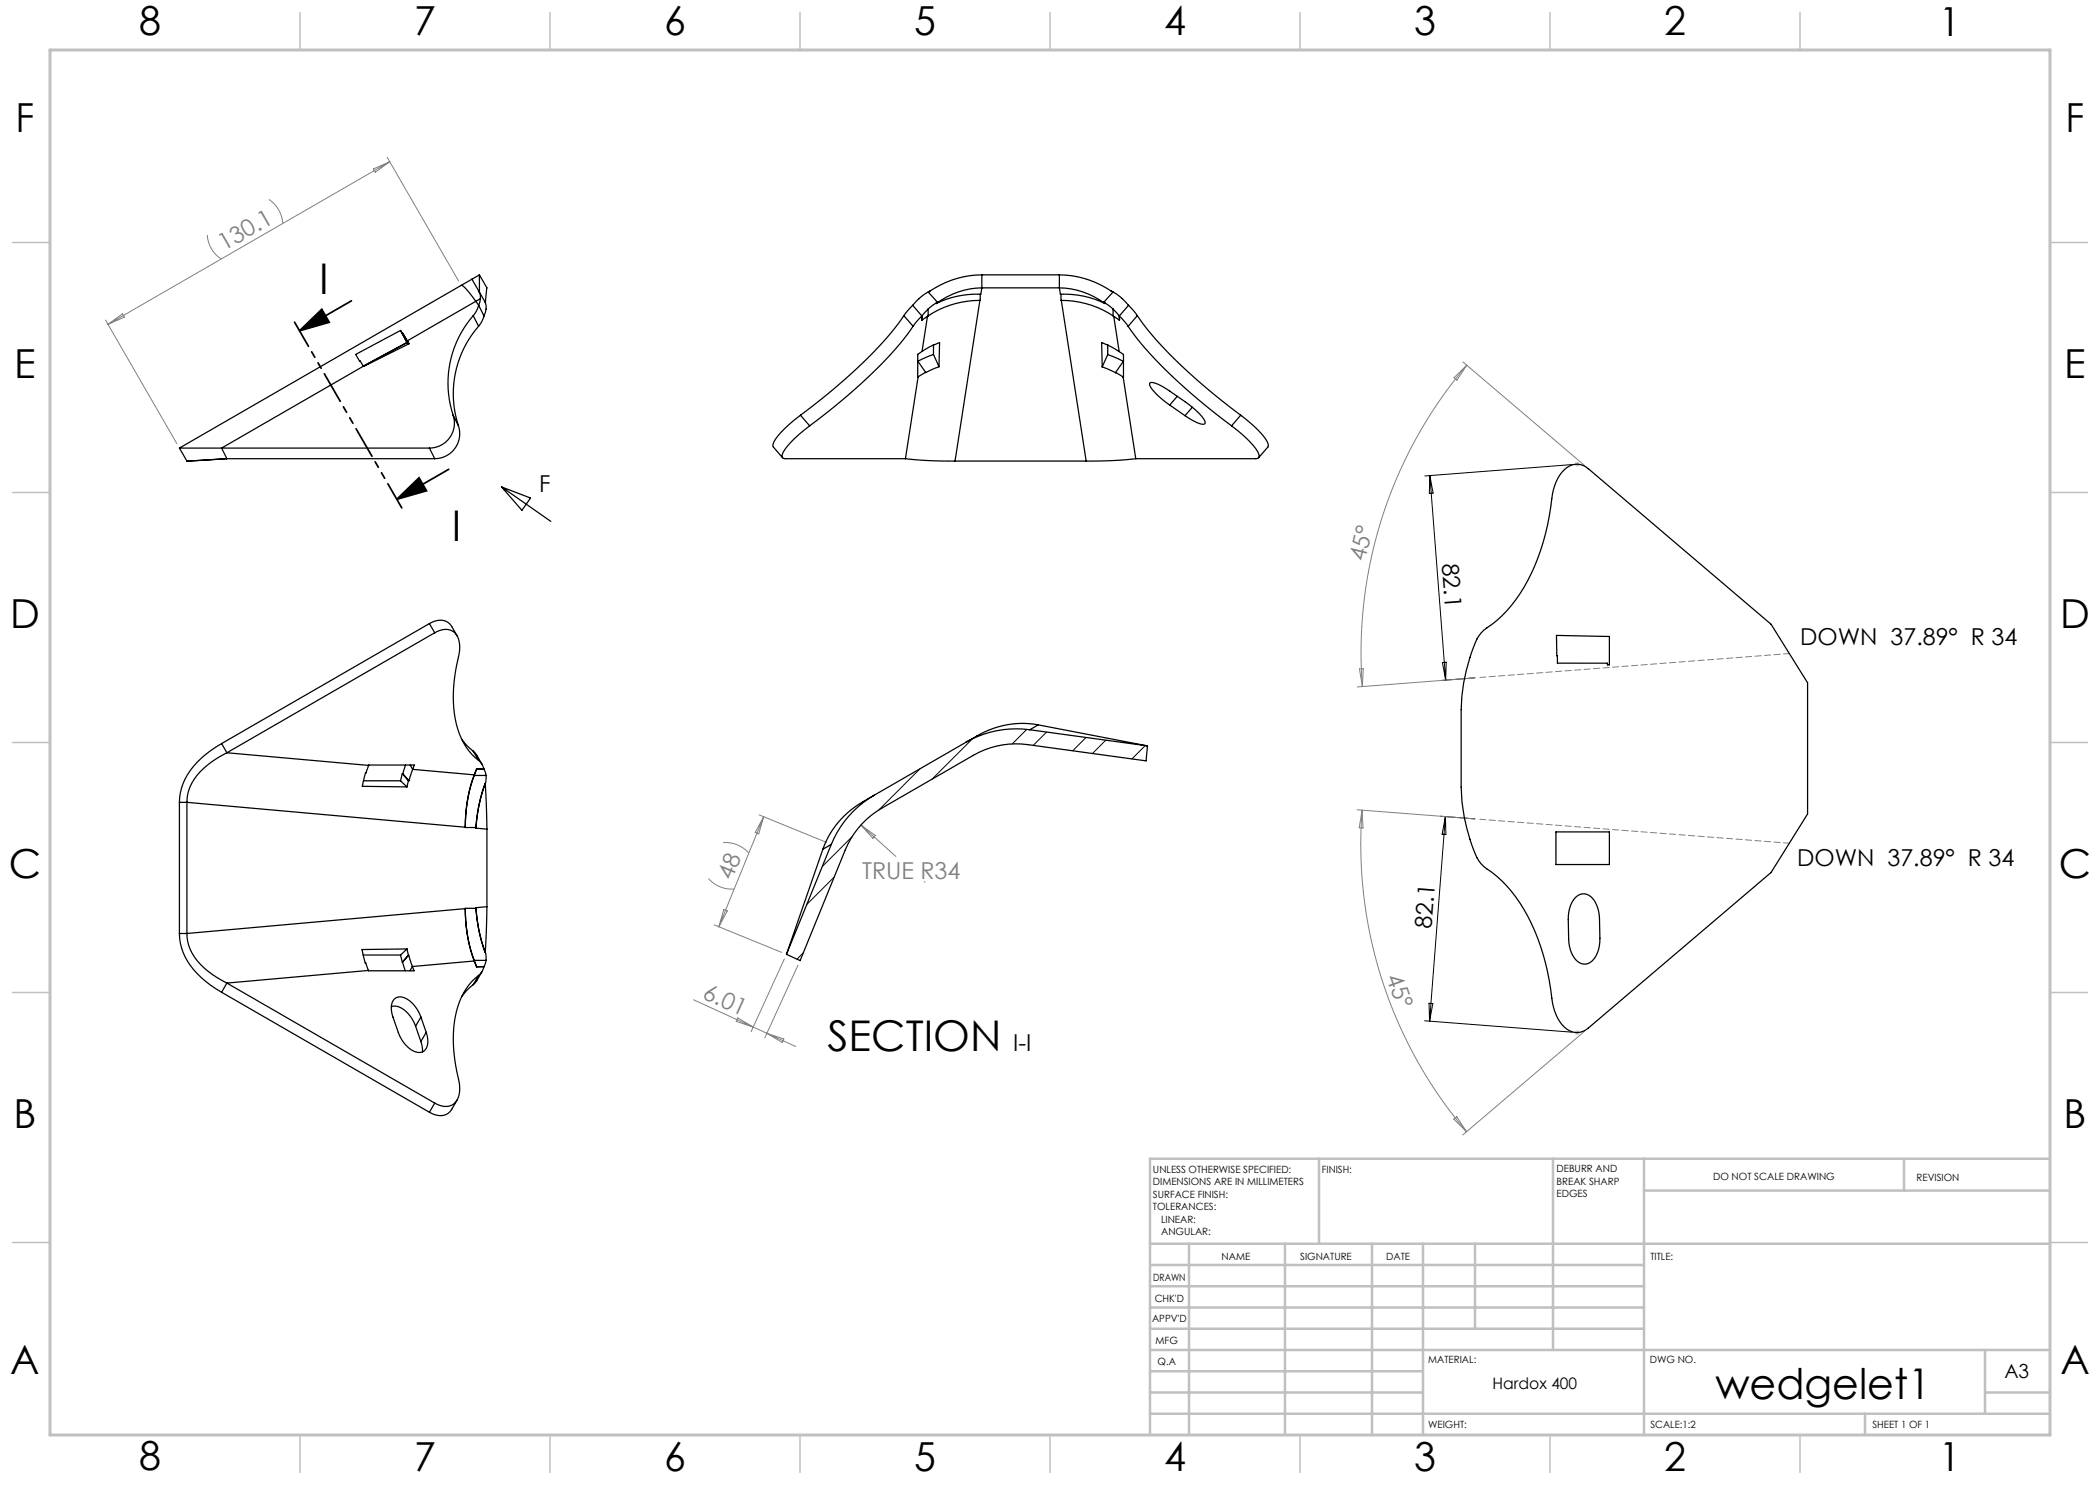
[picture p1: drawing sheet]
<svg xmlns="http://www.w3.org/2000/svg" width="420mm" height="297mm" viewBox="0 0 420 297" stroke-linecap="round" stroke-linejoin="round" font-family="sans-serif">
<path d="M59.9 66.2l4.5-4.3 1.5 2.6zM70.3 60.2l-10.4 6M79.4 99.9l4.4-4.3 1.5 2.6zM89.8 93.9l-10.4 6" fill="none" stroke="#000" stroke-width=".35"/>
<path d="M315 92.8h1M315.1 92.5l.7 .7M315.5 92.3v1M315.8 92.5l-.7 .7M315 206.5h1M315.1 206.2l.7 .7M315.5 206v1M315.8 206.2l-.7 .7M410 231.8v55.2h-187.2" fill="none" stroke="#c0c0c0" stroke-width=".2"/>
<g fill="none" stroke="#808080" stroke-width=".2">
<path d="M53.8 39.9a6.2 6.2 0 0 1 2.8 4.8M74.7 33.8l3.2-1.5-2.8 2.2zM77.4 31.5l14.3 24.7M77.9 32.3l-56.3 32.6M41.5 47a6.2 6.2 0 0 0 2.7 4.8M21.1 64l14.3 24.8M21.6 64.9l2.9-2.1 .4 .6zM290.8 75.6l2.5-2.6-1.9 3zM292.6 72.4l24.3 20.7M293.3 73a88.6 88.6 0 0 0-20.8 64.3M271.9 133.8l.7-.1-.1 3.6zM295 135.6l-23.5 1.8"/>
<path d="M141.7 175.7a6.2 6.2 0 0 0 5.1 2.1M144.6 168.5a6.2 6.2 0 0 1 5.2 2.1M151.8 163l13.5 5.5M152.7 163.3l-8.9 22M152.7 163.3l-1 3.5-.7-.3zM172.2 165l7 6.3M172.2 165l2.9 2.1-.5 .6zM184.8 176.4h.1M271.4 162l23.6 1.8M272.4 162l.2 3.6h-.8zM272.4 162a88.7 88.7 0 0 0 20.9 64.3M138.7 200l20.4 9.3"/>
<path d="M142.8 185l13.6 5.5M144.8 181.9l.7 .3-1.7 3.1zM156.9 191.8l-6.7 14.5M159.6 193l-6.6 14.6M147.6 203.6l3 1.8-3.4-1.1zM153.4 206.7l3.4 1.1-.4 .7zM316.9 206.3l-24.4 20.7M290.8 223.8l.6-.4 1.9 2.9z"/>
</g>
<g fill="none" stroke="#000" stroke-width=".25">
<path d="M92.2 57.1a4.2 4.2 0 0 1 2.1 2l.9 1.2M92.2 57.1l-56.3 32.5M94.4 55.8l1.4 2.5M95.8 58.3l.3 .8v.6M95.8 58.3l.1 .1M95.9 58.4l.3 .7a3.8 3.8 0 0 1 1 2.7l-.4 1.4M95.9 55v3.4M95.9 55l1.5 2.6-.3 2.9M95.9 55l-3.7 2.1M96.1 59.7l-.4 1.4M96.1 59.7l-.9 .6M185.7 58.3l-.2 .2a11 11 0 0 0-3 2.6"/>
<path d="M185.7 58.3l.1 .1M186.1 58.2l-.4 .1M196 58.8v1.3a18.7 18.7 0 0 0-10.4 3.1M196.4 55a18.7 18.7 0 0 0-10.7 3.4l1.8 2.1M196.4 57.6a15.7 15.7 0 0 0-9.2 3.1M196.4 57.6l-.2 1.2a18.4 18.4 0 0 0-9 1.9M196.4 57.6h15.5M196.4 55h15.5M196.4 55v2.6M211.9 55a18.7 18.7 0 0 1 10.7 3.4l-1.8 2.1M211.9 57.6a15.7 15.7 0 0 1 9.1 3.1M211.9 57.6l.2 1.2a18.4 18.4 0 0 1 8.9 1.9"/>
<path d="M211.9 55v2.6M212.2 58.8v1.3a18.7 18.7 0 0 1 10.4 3.1M222.2 58.2l.3 .1M222.5 58.3l1.6 1.1 1.6 1.7M222.5 58.3v.1M72.7 73.2l-28.4 16.4M80.1 66.1l-9 4.8 1.6 2.3M80.1 66.1l.4 .6M80.1 66.1l1.3 2.4M80.5 66.7l1.1 2.2-.2-.4M80.6 66.7l.9 1.5M80.6 66.7h-.1"/>
<path d="M80.6 66.7l1.1 2.1M81.4 68.5l-8.7 4.7M81.5 68.2l.3 .5-9.1 4.5M81.5 68.2l.3 .6M94.7 63.1a20.5 20.5 0 0 0-4.1 19.9M94.7 63.1l1 2.2M95.2 60.3l-13.7 7.9M95.2 60.3l.5 .8M95.7 65.3a20.5 20.5 0 0 0-4 19.9M95.7 61.1l-.4 1.1-.6 .9M95.7 61.1l1.1 2.1M96.8 63.2l-.4 1.1-.7 1"/>
<path d="M180.8 63.1a81.6 81.6 0 0 1-16.7 16.9l-4 3M180.8 63.1l1.8 2.2M182.5 61.1l-1.7 2M182.5 61.1l1.9 2.1M182.6 65.3a81.6 81.6 0 0 1-16.7 16.8l-4 3.1M183.5 75.3l.1 .1M183.5 72.2l1.6 2.3M183.6 75.4l-2.5 16.3M184.4 63.2l-1.8 2.1M184.4 63.2v.8M184.4 70.3l2.3-1.3v1.9M184.4 70.3l-.9 .6 .1 4.5"/>
<path d="M185.1 74.5l-1.5 .9M185.5 63.3l-1.1 7M185.6 61.8l-1.2 1.4M185.6 61.8v1.4M185.6 63.2l-1.2 .8M186.7 69l1.2-.5-.1 4.8M186.7 70.9l-3.2 1.4M186.7 70.9l1.1 2.4M187.5 60.5l-1.9 1.3M187.5 60.5l-.3 .2M187.8 73.3l-2.7 1.2M196 60.1l-5 32.1"/>
<path d="M212.3 60.1l4.9 32.1M220.4 73.4l2.7 1.1M220.8 60.5l1.8 1.3M220.8 60.5l.2 .2M221.5 69l2.3 1.3M221.5 70.9l3.2 1.4M221.5 69v1.9M221.5 70.9l-1.1 2.5M221.6 69l-1.3-.5 .1 4.9M222.6 61.8l1.3 1.4M222.6 61.8v1.4M222.6 63.2l1.3 .8"/>
<path d="M222.7 63.3l1.1 7M223.1 74.5l1.5 .9M223.8 70.3l.9 .6-.1 4.5M223.9 63.2l1.7 2.1M223.9 63.2v.8M224.6 75.4l2.6 16.3M224.7 75.3l-.1 .1M224.7 72.2l-1.6 2.3M225.6 65.3a81.6 81.6 0 0 0 16.7 16.8l4 3.1M225.7 61.1l1.8 2M225.7 61.1l-1.8 2.1M227.5 63.1a81.6 81.6 0 0 0 16.6 16.9l4 3"/>
<path d="M227.5 63.1l-1.9 2.2M235.5 79.3l-1.6 1.7M35.9 89.6h8.4M35.9 89.6l1.5 2.6 8-.5M44.3 89.6h41.6M44.3 89.6l1.1 2.1M45.4 91.7h41.5M85.9 89.6l1 2.1M90.6 83a5 5 0 0 1-4.7 6.6M90.6 83l1.1 2.2M91.7 85.2a5 5 0 0 1-4.8 6.5M100.3 97.4l9.9 6.9"/>
<path d="M100.3 97.4l5.8 2.2-1.7 2.5zM160.1 83a17.7 17.7 0 0 0-5.4 5.7l-.1 .7 1.9 2.1M160.1 83l1.8 2.2M161.9 85.2a17.7 17.7 0 0 0-5.4 5.6 .6 .6 0 0 0 0 .7 .6 .6 0 0 0 .6 .2h24M181.1 91.7l4.5 .4 5.4 .1M191 92.2h26.2M227.2 91.7l-4.6 .4-5.4 .1M233.9 81a10 10 0 0 1-4-4.2l.1-.2a6.2 6.2 0 0 1 3.9 1.6l3.1 2.1a10 10 0 0 1 4 4.2l-.1 .3a6.2 6.2 0 0 1-3.9-1.7M233.9 81l3.1 2.1M238.5 81.4l-1.5 1.7M246.3 85.2a17.7 17.7 0 0 1 5.4 5.6 .6 .6 0 0 1 .1 .7 .6 .6 0 0 1-.6 .2h-24M248.1 83a17.7 17.7 0 0 1 5.5 5.7v.7l-1.9 2.1"/>
<path d="M248.1 83l-1.8 2.2M312.9 93.9a3.4 3.4 0 0 1 4.8-.2l36.5 31.2 7.3 11.7v26.2l-7.3 11.7-36.5 31.1a3.5 3.5 0 0 1-5.3-.7l-1.2-1.9-.5-1.6a62.9 62.9 0 0 0-3.1-13.7 28.3 28.3 0 0 0-10.8-14.4 12.3 12.3 0 0 1-2.7-5 37.5 37.5 0 0 1-1.9-10.9v-15.5a32.5 32.5 0 0 1 3.6-14.8 7.5 7.5 0 0 1 2.6-2.2 30.3 30.3 0 0 0 9.7-14.8 66.2 66.2 0 0 0 2.6-12.1l.5-1.6a7.3 7.3 0 0 1 1.7-2.5zM85.9 124.7a3 3 0 0 1 4.5 .6M85.9 124.7l-41.6 24M85.9 124.7l1 1.9M86.9 126.6a3 3 0 0 1 4.6 .8l.4 1.5v1.2a36.4 36.4 0 0 0-1 12.7 13.7 13.7 0 0 0 4.8 9.3M86.9 126.6l-41.5 24M90.4 125.3l1 1.9M311.3 127.1l10.6 .2v5.7h-.4v-.4h-10zM44.3 148.7a16.4 16.4 0 0 0-8 9l-.4 2.8M44.3 148.7l1.1 1.9M45.4 150.6a14.3 14.3 0 0 0-7.7 7.5l-.3 2.4"/>
<path d="M45.4 150.6l28.3 2.5M72.7 156.2h7.4M73.7 153.1l-.6 1.5-.6 2.7 8.9 .1M73.7 153.1l9.2-.1-.4 .9M80.1 156.2l1.3 1.2M80.5 154.7l-.4 1.5M80.5 154.7l1.2 1.5M80.6 154.7l1.2 1.5M80.6 154.7h-.1M81.1 153l-.5 1.7M81.7 156.2l-.3 1.2M81.7 156.2h.1"/>
<path d="M82 153l.5 .9M82.5 153.9l-.7 2.3M82.5 153.9l12.3 1.1M92.3 147.8l1 1.3 1.4 1.1M94.7 150.2l.6 .8 1.1 1.9M94.7 150.2l1 1.9M94.8 155a29.3 29.3 0 0 0-1.7 10.4M94.8 155.1a29 29 0 0 0-1.7 10.4M94.8 155.1h2.4M95.3 153.8l-.5 1.2M95.3 153.8h1.5M95.3 153.8h.1"/>
<path d="M95.3 153.8l-.5 1.3M95.7 152.1a3.1 3.1 0 0 1 1.1 1.7M96.8 153.8v.1M96.8 153.8l.4 1.3M97.1 156.7h-.1a31.8 31.8 0 0 0-1.8 8.8M97.1 156.7a31.6 31.6 0 0 0-1.9 8.9M97.1 156.7l.3 9.1M97.2 155.1l-.1 1.7M174.8 159.1a20.1 20.1 0 0 0-8.5 9.8M174.8 159.1a20.4 20.4 0 0 0-8.7 7.5l-1.5 3.2M193.2 148.5l-18.4 10.6M206 146a20.1 20.1 0 0 0-12.8 2.5"/>
<path d="M206 146l23.5 3.2M207.6 145a17.8 17.8 0 0 0-12.2 2.2l-2.2 1.3M207.6 145l21.9 4.2M207.6 145l-1.6 1M229.5 149.2l-.3 3-23.7-3.3a17.1 17.1 0 0 0-10.8 2.2l-18.4 10.6a17.1 17.1 0 0 0-7.3 8.3l-9 22.1-2.7-1.2M35.9 160.5h1.5M35.9 160.5v26.2M37.4 160.5l55.7 4.9M37.4 160.5v26.2M93.1 165.4v.1M93.1 165.5h2.1M95.2 165.6l2.2 .2"/>
<path d="M95.2 165.5v.1M97.4 165.8v15.5M164.6 169.8l-7.3 21.1M166.3 168.9l-9 22M166.3 168.9l-1.7 .9M311.2 166.4h10.7v6.5h-10.7zM315.2 179.4a2.26 2.26 0 0 1 3.6 .7l.6 1.1 .4 1.2 .2 5.3a5.1 5.1 0 0 1-2.4 5 2.61 2.61 0 0 1-3.1-1.7l-.5-1.2-.2-1.3-.1-4.6a6.1 6.1 0 0 1 1.5-4.5zM35.9 186.7a12.3 12.3 0 0 0 5.3 9.6l3.1 2.2M35.9 186.7h1.5M37.4 186.7a9.6 9.6 0 0 0 4.1 7.5l1.8 1.2 2.1 1.2M44.3 198.5l41.6 24M45.4 196.6l-1.1 1.9"/>
<path d="M45.4 196.6l41.5 24M72.6 191h7.5M73.7 194.1l-28.3 2.5M80.1 191l.4 1.4M80.5 192.4h.1M80.5 192.4l.6 1.8M81.4 189.8l.3 1.2M81.4 189.8l-9 .1 .6 2.7h.2l.5 1.5M81.4 189.8l-1.3 1.2M81.7 191h.1M81.7 191l-1.2 1.4M81.7 191l.8 2.3"/>
<path d="M82.5 193.3l.3 .9-9.1-.1M82.5 193.3l-.5 .9M93.1 181.7a29.9 29.9 0 0 0 1.7 10.5M93.1 181.7a29.5 29.5 0 0 0 1.7 10.4M93.1 181.7l-55.7 5M93.1 181.7h2.1M93.1 181.7h.1M94.7 196.9l-1.4 1.2-1 1.3M94.8 192.2l-12.3 1.1M94.8 192.2l.5 1.2M94.8 192.1l.5 1.2M94.8 192.1h2.4"/>
<path d="M95.2 181.5a31.6 31.6 0 0 0 1.9 9M95.2 181.5v.2M95.2 181.7a31.5 31.5 0 0 0 1.8 8.8h.1M95.3 193.3v.1M95.3 193.3h1.5M95.7 195.1a14.1 14.1 0 0 0-4.9 10.4 37.9 37.9 0 0 0 1.1 11.6 3.8 3.8 0 0 1-1.6 4l-.8 .2-1-.1-1.6-.6M95.7 195.1l-1 1.8M96.4 194.3l-1.1 1.9-.6 .7M96.8 193.3a3.1 3.1 0 0 1-1.1 1.8M96.8 193.3l-1.5 .1M96.8 193.3h.1M97.1 190.3l.1 1.8"/>
<path d="M97.2 192.1l-.4 1.2M97.4 181.3l-.3 9.2M97.4 181.3l-2.2 .2M78.3 201.3a3.6 3.6 0 0 1 3.7 1.9l1.1 2M83.1 205.2l1.1 3.1M84.2 203.4a5.6 5.6 0 0 0-4.2-4 1.94 1.94 0 0 0-1.7 2.5l.1 1 1.2 3.6a5.6 5.6 0 0 0 4.2 4 1.94 1.94 0 0 0 1.8-2.5l-.4-1.5M84.2 208.3l.2 1.1 .1 1M84.2 203.4l1 3.1M84.2 203.4l-1.1 1.8M85.2 206.5l-1 1.8M86.9 220.6l-1 1.9M91.4 220l-1 1.9a2.82 2.82 0 0 1-4 .8l-.5-.2"/>
</g>
<path d="M58.9 64.4l21.5 37.2" fill="none" stroke="#000" stroke-width=".35" stroke-dasharray="6.3 1.3 1.3 1.3 1.3 1.3" stroke-dashoffset=".8"/>
<g fill="none" stroke="#000" stroke-width=".2">
<path d="M286 95.1l3.1 40.9M286 95.1l.6 3.5-.7 .1zM314.5 92.9l-29.5 2.3M288.5 132.5h.7l-.1 3.5zM295 135.6l-6.9 .5M184 153.8l-8.2 8.2M194.5 147.8l-8.1 8M205.4 145.9l-3 2.9M209.3 146.4l-2.7 2.7M217.2 147.5l-2.7 2.7M221.2 148l-2.7 2.7M229.1 149.1l-2.7 2.7"/>
<path d="M166.8 175.4l-5.4 5.5M170.4 167.4l-5.9 5.9M288.1 163.2l6.9 .6M289.1 163.3l-3.2 40.9M289.1 163.3l.1 3.6-.8-.1zM160.7 190.6l-1.3 1.2M284.9 204.2l29.6 2.2M285.8 200.7h.8l-.7 3.5z"/>
</g>
<path d="M294.3 135.6l-1.4 .1M292.9 163.6l1.4 .1" fill="none" stroke="#808080" stroke-width=".2" stroke-dasharray="1.3 .6" stroke-dashoffset=".7"/>
<path d="M357.9 130.7l-61.9 4.8M296 163.9l61.9 4.7" fill="none" stroke="#808080" stroke-width=".2" stroke-dasharray="1.3 .6" stroke-dashoffset=".1"/>
<g fill="none" stroke="#c0c0c0" stroke-width=".5">
<path d="M263.8 231.8v17M310.6 231.8v38.2M328.8 231.8v55.2M328.8 238.1h81.2M380.8 231.8v6.3M410 231.8h-180v55.2M230 248.8h180M230 257.3h98.8M230 253h98.8M237.8 248.8v38.2M257 248.8v38.2M274.4 248.8v38.2"/>
<path d="M284.6 248.8v38.2M295 248.8v17M230 265.8h98.8M230 261.5h98.8M230 278.5h54.6M230 274.3h54.6M230 270h180M397 278.5h13M397 270v12.8M230 282.8h180M373 282.8v4.2"/>
</g>
<g fill="none" stroke="#c0c0c0" stroke-width=".3">
<path d="M60 2.5v7.5M110 2.5v7.5M160 2.5v7.5M210 2.5v7.5M260 2.5v7.5M310 2.5v7.5M360 2.5v7.5M2.5 48.5h7.5M410 48.5h7.5M2.5 98.5h7.5M410 98.5h7.5M2.5 148.5h7.5"/>
<path d="M410 148.5h7.5M2.5 198.5h7.5M410 198.5h7.5M2.5 248.5h7.5M410 248.5h7.5M60 287v7.5M110 287v7.5M160 287v7.5M210 287v7.5M260 287v7.5M310 287v7.5M360 287v7.5"/>
</g>
<path d="M10 10h400v277h-400z" fill="none" stroke="#c0c0c0" stroke-width=".6"/>
<path d="M59.9 66.2l4.5-4.3 1.5 2.6zM79.4 99.9l4.4-4.3 1.5 2.6z" fill="#000"/>
<g font-size="8.5">
<text x="63.8" y="58.9">I</text>
<text x="90.3" y="108.2">I</text>
<text x="165.5" y="210.2">SECTION</text>
<text x="343.1" y="279.7">wedgelet1</text>
</g>
<g font-size="8">
<text x="27.8" y="7">8</text>
<text x="82.8" y="7.1">7</text>
<text x="132.8" y="7.1">6</text>
<text x="182.8" y="7.1">5</text>
<text x="232.8" y="7.1">4</text>
<text x="282.8" y="7.1">3</text>
<text x="332.8" y="7.1">2</text>
<text x="387.8" y="7.1">1</text>
<text x="3.1" y="26.3">F</text>
<text x="413.1" y="26.3">F</text>
<text x="2.9" y="75.6">E</text>
<text x="412.9" y="75.6">E</text>
<text x="2" y="125.6">D</text>
<text x="412" y="125.6">D</text>
<text x="1.8" y="175.6">C</text>
<text x="411.8" y="175.6">C</text>
<text x="2.7" y="225.6">B</text>
<text x="412.7" y="225.6">B</text>
<text x="2.1" y="274.9">A</text>
<text x="412.1" y="274.8">A</text>
<text x="27.8" y="294">8</text>
<text x="82.8" y="294.1">7</text>
<text x="132.8" y="294.1">6</text>
<text x="182.8" y="294.1">5</text>
<text x="232.8" y="294.1">4</text>
<text x="282.8" y="294.1">3</text>
<text x="332.8" y="294.1">2</text>
<text x="387.8" y="294.1">1</text>
</g>
<g font-size="4.7" fill="#808080">
<text x="44.8" y="50.3" transform="rotate(-30 44.8 50.3)">130.1</text>
<text x="273" y="112.4" transform="rotate(-76 273 112.4)">45°</text>
<text x="146.4" y="176.2" transform="rotate(-68 146.4 176.2)">48</text>
<text x="172.4" y="175.8">TRUE R34</text>
<text x="277.2" y="195.4" transform="rotate(70 277.2 195.4)">45°</text>
<text x="140.3" y="199.6" transform="rotate(25 140.3 199.6)">6.01</text>
</g>
<g font-size="4.7">
<text x="107.9" y="98.3">F</text>
<text x="288.3" y="112.7" transform="rotate(86 288.3 112.7)">82.1</text>
<text x="360" y="129.1">DOWN 37.89° R 34</text>
<text x="359.4" y="173.3">DOWN 37.89° R 34</text>
<text x="286.3" y="185.7" transform="rotate(-86 286.3 185.7)">82.1</text>
<text x="202.6" y="210.2">I-I</text>
</g>
<text font-size="3.9" x="400.9" y="275.5">A3</text>
<text font-size="3.2" x="298.5" y="277.9">Hardox 400</text>
<g font-size="2">
<text x="230.6" y="234.6">UNLESS OTHERWISE SPECIFIED:</text>
<text x="230.6" y="237.1">DIMENSIONS ARE IN MILLIMETERS</text>
<text x="230.6" y="239.6">SURFACE FINISH:</text>
<text x="264.4" y="234.6">FINISH:</text>
<text x="311.3" y="234.5">DEBURR AND</text>
<text x="311.3" y="237">BREAK SHARP</text>
<text x="311.3" y="239.5">EDGES</text>
<text x="342.6" y="236">DO NOT SCALE DRAWING</text>
<text x="383.3" y="236.2">REVISION</text>
<text x="230.6" y="242.1">TOLERANCES:</text>
<text x="232.2" y="244.6">LINEAR:</text>
<text x="232.2" y="247.1">ANGULAR:</text>
<text x="244.3" y="252">NAME</text>
<text x="260" y="251.9">SIGNATURE</text>
<text x="277.2" y="251.9">DATE</text>
<text x="330.1" y="251.9">TITLE:</text>
<text x="230.6" y="256.1">DRAWN</text>
<text x="230.9" y="260.3">CHK'D</text>
<text x="230.4" y="264.4">APPV'D</text>
<text x="231.1" y="268.8">MFG</text>
<text x="231.5" y="273">Q.A</text>
<text x="285.6" y="272.5">MATERIAL:</text>
<text x="330" y="272.5">DWG NO.</text>
<text x="285.6" y="285.5">WEIGHT:</text>
<text x="330.1" y="285.6">SCALE:1:2</text>
<text x="374.5" y="285.6">SHEET 1 OF 1</text>
</g>
</svg>
